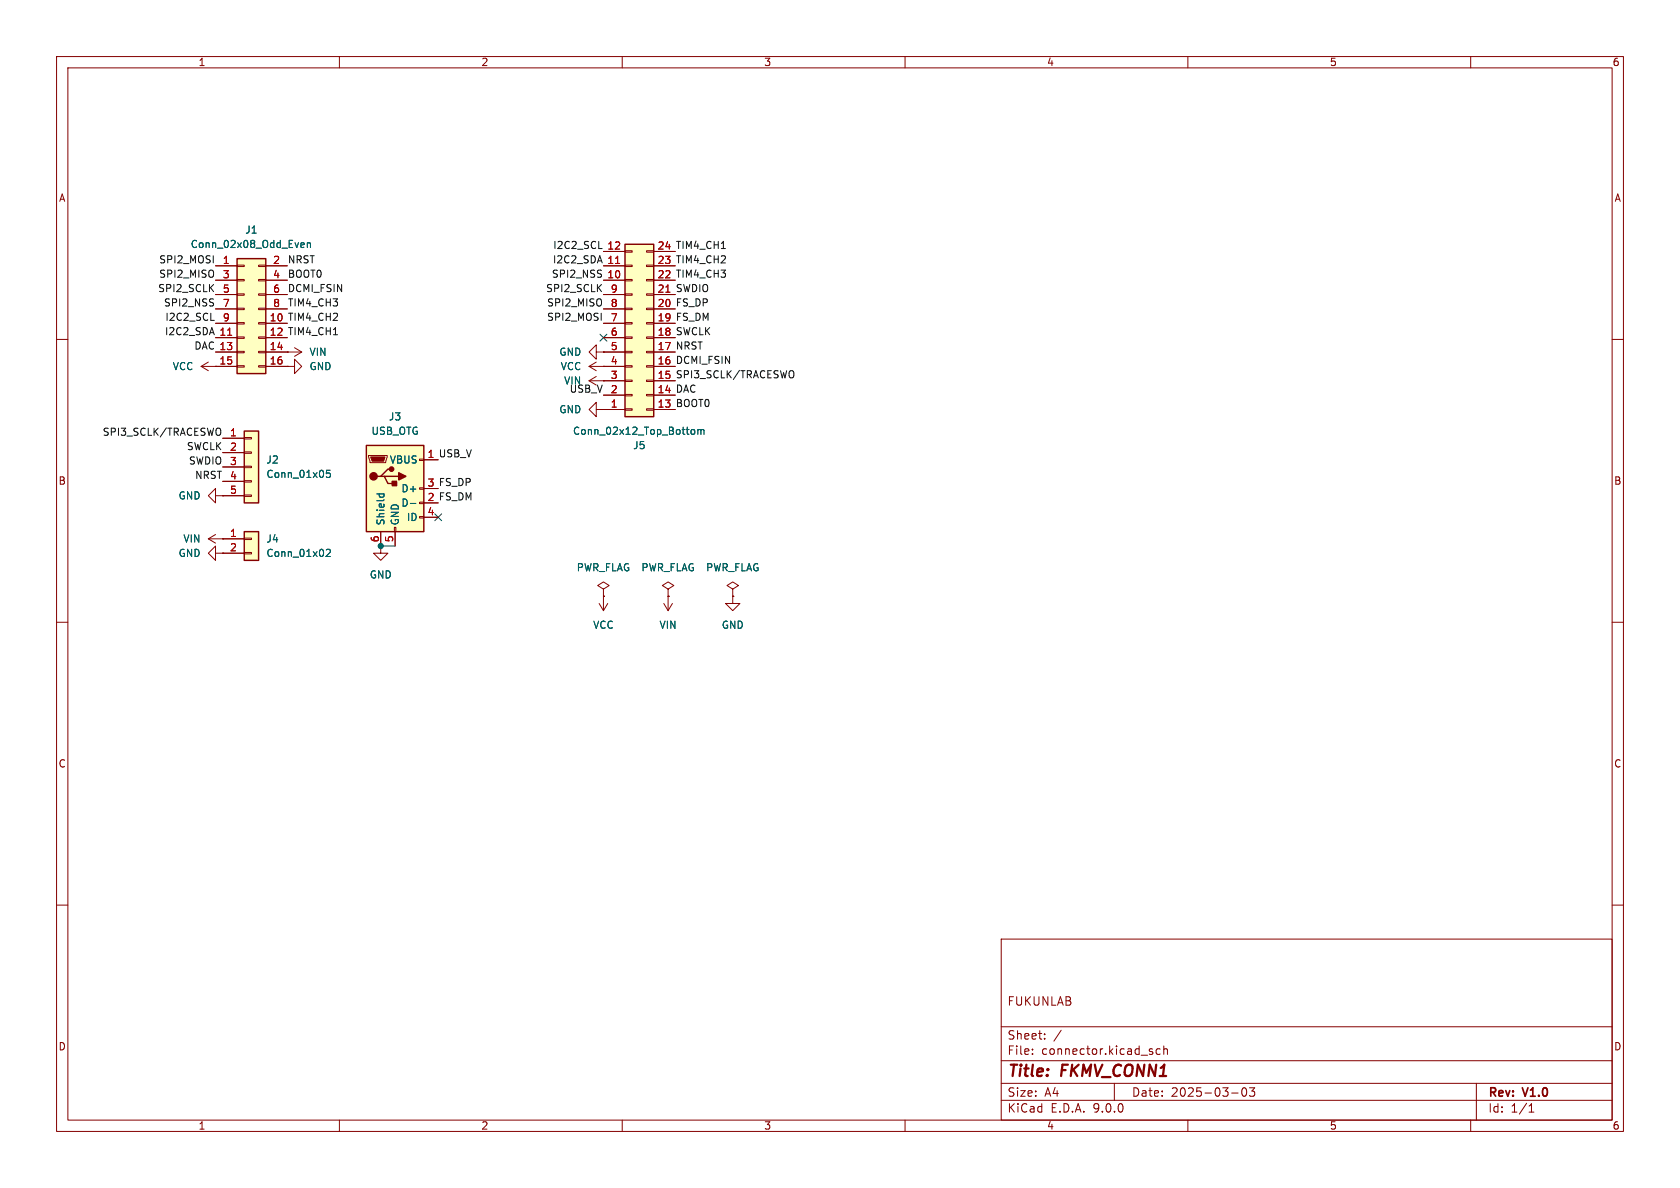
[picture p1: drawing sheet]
<svg xmlns="http://www.w3.org/2000/svg" width="297mm" height="210mm" viewBox="0 0 297 210" stroke-linecap="round" stroke-linejoin="round" font-family="sans-serif">
<g fill="none" stroke="#840000" stroke-width=".18">
<path d="M10 10h277v190h-277zM12 12h273v186h-273zM60 10v2M110 10v2M160 10v2M210 10v2M260 10v2M10 60h2M35.6 64.8l1.2 .7M35.6 64.8h2.5M36.8 64l-1.2 .8M38.1 64.8h.1"/>
<path d="M285 60h2M10 110h2M285 110h2M10 160h2M177 166h108v32h-108zM285 160h2M60 198v2M110 198v2M160 198v2M177 194.5h108M177 191.5h108M177 187.5h108"/>
<path d="M177 181.5h108M182.5 186.3v.1M182.5 185.5v.1M184.7 183.6v.1M184.7 182.8v.1M187.6 182.1l-1.3 2M197 191.5v3M203.6 185.9l.2 .2-.2 .3M203.6 185.4l.1 .1M205.1 185.5l-.4-.1-.3 .3v.4l.1 .2h.6M205.7 185.5l.3-.1 .3 .1 .1 .9M205.7 184.9v1.5"/>
<path d="M210 198v2M217.7 193.2h1.2M219.7 192.4l.2-.1a.81 .81 0 0 1 .6 .6 .81 .81 0 0 1-.3 .8l-.2 .1a.81 .81 0 0 1-.3-1.4zM220.9 192.3h.9l-.5 .6 .4 .1v.7l-.2 .1h-.4l-.2-.1M260 198v2M261 191.5v6.5M270.3 196.6h.9M270.3 195.5l.4-.4v1.5"/>
</g>
<path d="M43.2 94h2.5v5.1h-2.5z" fill="#ffffc2"/>
<path d="M43.2 94h2.5v5.1h-2.5z" fill="none" stroke="#840000" stroke-width=".25"/>
<path d="M36.8 95.3h6.4M36.8 95.3l1.3 .7M38.1 94.5l-1.3 .8M39.4 95.3h.1M39.4 97.8h3.8M43.2 95.1h1.2v.3h-1.2zM43.2 97.7h1.2v.2h-1.2z" fill="none" stroke="#840000" stroke-width=".18"/>
<path d="M57.7 97.2l.5-.1 .2 .4-.8 .9h.8" fill="none" stroke="#006464" stroke-width=".18"/>
<path d="M43.2 76.2h2.5v12.7h-2.5z" fill="#ffffc2"/>
<path d="M43.2 76.2h2.5v12.7h-2.5z" fill="none" stroke="#840000" stroke-width=".25"/>
<g fill="none" stroke="#840000" stroke-width=".18">
<path d="M39.4 77.5h3.8M43.2 77.3h1.2v.3h-1.2zM43.2 79.9h1.2v.2h-1.2zM50.8 64.8h1.3v-1.3l1.2 1.3-1.2 1.2v-1.2M50.8 64.8h.1M38.1 87.6v-1.2l-1.3 1.2 1.3 1.3v-1.3h1.3M38.1 97.8v-1.3l-1.3 1.3 1.3 1.3v-1.3h1.3M39.4 87.6h.1M39.4 97.8h.1M39.4 80h3.8M39.4 82.6h3.8M39.4 85.1h3.8"/>
<path d="M39.4 87.6h3.8M43.2 82.4h1.2v.3h-1.2zM43.2 85h1.2v.2h-1.2zM43.2 87.5h1.2v.3h-1.2zM106.7 104.1l1-.6-1-.6-1 .6 1 .6v1.3M106.7 105.4h.1"/>
</g>
<path d="M58.3 83.1h-.6v.6l.2-.1 .4 .1 .1 .2-.1 .4-.1 .1-.5-.1" fill="none" stroke="#006464" stroke-width=".18"/>
<path d="M41.9 45.7h5.1v20.3h-5.1z" fill="#ffffc2"/>
<path d="M41.9 45.7h5.1v20.3h-5.1z" fill="none" stroke="#840000" stroke-width=".25"/>
<g fill="none" stroke="#840000" stroke-width=".18">
<path d="M38.1 47h3.8M38.1 49.5h3.8M38.1 52.1h3.8M38.1 54.6h3.8M38.1 57.2h3.8M38.1 59.7h3.8M41.9 46.9h1.3v.2h-1.3zM41.9 49.4h1.3v.3h-1.3zM41.9 51.9h1.3v.3h-1.3zM41.9 54.5h1.3v.2h-1.3zM41.9 57h1.3v.3h-1.3zM41.9 59.6h1.3v.2h-1.3z"/>
<path d="M45.7 46.9h1.3v.2h-1.3zM45.7 49.4h1.3v.3h-1.3zM45.7 51.9h1.3v.3h-1.3zM45.7 54.5h1.3v.2h-1.3zM45.7 57h1.3v.3h-1.3zM45.7 59.6h1.3v.2h-1.3zM47 47h3.8M47 49.5h3.8M47 52.1h3.8M47 54.6h3.8M47 57.2h3.8M47 59.7h3.8"/>
<path d="M38.1 62.2h3.8M38.1 64.8h3.8M41.9 62.1h1.3v.3h-1.3zM41.9 64.6h1.3v.3h-1.3zM45.7 62.1h1.3v.3h-1.3zM45.7 64.6h1.3v.3h-1.3zM47 62.2h3.8M47 64.8h3.8M67.3 96.5v1.3h1.3l-1.3 1.3-1.3-1.3h1.3M67.3 96.5h.1"/>
</g>
<path d="M40.2 59.3h.8" fill="none" stroke="#a90000" stroke-width=".18"/>
<path d="M53.4 42.9l.3 .1 .1 .2-.6 .1M53.7 43.7l-.3 .1M54.3 43l.2-.1 .3 .1 .1 .8M54.3 42.9v.9" fill="none" stroke="#006464" stroke-width=".18"/>
<path d="M64.8 78.7h10.1v15.3h-10.1z" fill="#ffffc2"/>
<path d="M64.8 78.7h10.1v15.3h-10.1zM67.3 84.2h.6l.7 1.3h1.2M67.9 84.2h2.6M69.2 82.9h-.6l-1.3 1.3h-.6" fill="none" stroke="#840000" stroke-width=".25"/>
<g fill="none" stroke="#840000" stroke-width=".18">
<path d="M50.8 62.2h.1M50.8 62.2h2.5M52.1 61.5l1.2 .7M53.3 62.2l-1.2 .8M104.1 67.3l1.3 .8M104.1 67.3h2.6M105.4 72.4v-1.3l-1.3 1.3 1.3 1.3v-1.3h1.3M105.4 62.2v-1.2l-1.3 1.2 1.3 1.3v-1.3h1.3M105.4 66.5l-1.3 .8M106.7 72.4h.1M106.7 62.2h.1M106.7 67.3h.1"/>
<path d="M65.2 80.5h3.3v.3l-.3 1h-2.8zM67.3 94v2.5M69.7 93.2h.3v.8h-.3zM69.8 94v2.5M74.2 81.2h.7v.2h-.7zM74.2 86.2h.7v.3h-.7zM74.2 88.8h.7v.2h-.7zM74.2 91.3h.7v.3h-.7zM74.9 81.3h2.6M74.9 86.4h2.6M74.9 91.4h2.6M105.9 106.7l.8 1.3"/>
<path d="M106.7 105.4h.1M106.7 105.4v2.6M107.4 106.7l-.7 1.3M118.1 104.1l1-.6-1-.6-1 .6 1 .6v1.3M118.1 105.4h.1"/>
</g>
<path d="M65.5 80.8h2.6l-.3 .7h-2z" fill="#840000" stroke="#840000" stroke-width=".18"/>
<g fill="#840000" stroke="#840000" stroke-width=".25">
<path d="M69.3 85.1h.8v.8h-.8z"/>
<path d="M70.5 83.6l1.3 .6-1.3 .6z"/>
<circle cx="66" cy="84.2" r=".63"/>
<circle cx="69.2" cy="82.9" r=".38"/>
</g>
<path d="M66.6 87.3h1.3M67.1 87.3l-.1 .4M67.8 87.3l.1 .4M72.5 89h1" fill="none" stroke="#006464" stroke-width=".18"/>
<path d="M110.5 43.2h5.1v30.5h-5.1z" fill="#ffffc2"/>
<path d="M110.5 43.2h5.1v30.5h-5.1z" fill="none" stroke="#840000" stroke-width=".25"/>
<g fill="none" stroke="#840000" stroke-width=".18">
<path d="M38.1 59.7h3.8M38.1 57.2h3.8M38.1 54.6h3.8M38.1 52.1h3.8M38.1 49.5h3.8M38.1 47h3.8M47 59.7h3.8M47 57.2h3.8M47 54.6h3.8M47 52.1h3.8M47 49.5h3.8M47 47h3.8"/>
<path d="M106.7 59.7h3.8M106.7 57.2h3.8M106.7 54.6h3.8M106.7 52.1h3.8M106.7 49.5h3.8M106.7 47h3.8M106.7 44.5h3.8M110.5 59.6h1.3v.2h-1.3zM110.5 57h1.3v.3h-1.3zM110.5 54.5h1.3v.2h-1.3zM110.5 51.9h1.3v.3h-1.3zM110.5 49.4h1.3v.3h-1.3z"/>
<path d="M110.5 46.9h1.3v.2h-1.3zM110.5 44.3h1.3v.3h-1.3zM114.3 59.6h1.3v.2h-1.3zM114.3 57h1.3v.3h-1.3zM114.3 54.5h1.3v.2h-1.3zM114.3 51.9h1.3v.3h-1.3zM114.3 49.4h1.3v.3h-1.3zM114.3 46.9h1.3v.2h-1.3zM114.3 44.3h1.3v.3h-1.3zM115.6 59.7h3.8M115.6 57.2h3.8M115.6 54.6h3.8"/>
<path d="M115.6 52.1h3.8M115.6 49.5h3.8M115.6 47h3.8M115.6 44.5h3.8M38.1 64.8h.1M38.1 64.8h3.8M38.1 62.2h3.8M39.4 77.5h3.8M47 64.8h3.8M47 62.2h3.8M50.8 64.8h.1M50.8 62.2h.1"/>
<path d="M104.1 64.8h6.4M104.1 64.8l1.3 .7M105.4 64l-1.3 .8M106.7 64.8h.1M106.7 62.2h.1M106.7 67.3h.1M106.7 72.4h.1M106.7 72.4h3.8M106.7 69.9h3.8M106.7 67.3h3.8M106.7 62.2h3.8M110.5 72.3h1.3v.2h-1.3z"/>
<path d="M110.5 69.7h1.3v.3h-1.3zM110.5 67.2h1.3v.2h-1.3zM110.5 64.6h1.3v.3h-1.3zM110.5 62.1h1.3v.3h-1.3zM114.3 72.3h1.3v.2h-1.3zM114.3 69.7h1.3v.3h-1.3zM114.3 67.2h1.3v.2h-1.3zM114.3 64.6h1.3v.3h-1.3zM114.3 62.1h1.3v.3h-1.3zM115.6 72.4h3.8M115.6 69.9h3.8M115.6 67.3h3.8"/>
<path d="M115.6 64.8h3.8M115.6 62.2h3.8M39.4 95.3h.1M39.4 87.6h.1M39.4 97.8h.1M39.4 95.3h3.8M39.4 97.8h3.8M39.4 80h3.8M39.4 82.6h3.8M39.4 85.1h3.8M39.4 87.6h3.8M67.3 96.5h.1"/>
<path d="M67.3 94v2.5M69.8 94v2.5M74.9 81.3h2.6M74.9 86.4h2.6M74.9 91.4h2.6M106.7 105.4h.1M117.3 106.7l.8 1.3M118.1 105.4h.1M118.1 105.4v2.6M118.9 106.7l-.8 1.3M129.5 105.4v1.3h1.3l-1.3 1.3-1.2-1.3h1.2M129.5 105.4h.1"/>
<path d="M129.5 104.1l1.1-.6-1.1-.6-1 .6 1 .6v1.3"/>
</g>
<path d="M40.2 59.3h.8M108.8 46.6h.8M117.7 51.7h.7" fill="none" stroke="#a90000" stroke-width=".18"/>
<g fill="none" stroke="#006464" stroke-width=".18">
<path d="M53.4 42.9l.3 .1 .1 .2-.6 .1M53.7 43.7l-.3 .1M54.3 43l.2-.1 .3 .1 .1 .8M54.3 42.9v.9M122.3 76l.3-.1 .2 .3-.1 .5h-.4M123.4 76.1l.3-.2 .2 .2M123.4 75.9v.9M123.9 76.1l.2-.2 .3 .1 .1 .8M123.9 76.1v.7M57.7 97.2l.5-.1 .2 .4-.8 .9h.8M58.3 83.1h-.6v.6l.2-.1 .4 .1 .1 .2-.1 .4-.1 .1-.5-.1M66.6 87.3h1.3"/>
<path d="M67.1 87.3l-.1 .4M67.8 87.3l.1 .4M72.5 89h1"/>
</g>
<path d="M37.3 56.6h.6M58.9 59.2h.8M105.9 43.9h.6M127.5 43.9h.7M38.7 75.7h.1a.81 .81 0 0 1-.1 1.3M140 65.5l.2 .1a.81 .81 0 0 1-.2 1.2" fill="none" stroke="#0f0f0f" stroke-width=".18"/>
<path d="M67.3 96.5h2.5" fill="none" stroke="#009600" stroke-width=".18"/>
<path d="M106.1 59.1l1.2 1.2M107.3 59.1l-1.2 1.2M76.9 90.8l1.2 1.2M78.1 90.8l-1.2 1.2" fill="none" stroke="#000084" stroke-width=".18"/>
<circle cx="67.3" cy="96.5" r=".46" fill="#009600" stroke="#009600" stroke-width=".18"/>
<g font-size="2.8" fill="#840000">
<text x="178" y="190.9">Title:</text>
<text x="187.7" y="190.9">FKMV_CONN1</text>
</g>
<g font-size="2.1" fill="#840000">
<text x="178" y="178">FUKUNLAB</text>
<text x="178" y="184">Sheet:</text>
<text x="178" y="186.7">File:</text>
<text x="184.1" y="186.7">connector.kicad_sch</text>
<text x="178" y="196.9">KiCad</text>
<text x="178" y="194.1">Size:</text>
<text x="184.7" y="194.1">A4</text>
<text x="185.7" y="196.9">E.D.A.</text>
<text x="193.3" y="196.9">9.0.0</text>
<text x="200" y="194.1">Date:</text>
<text x="207" y="194.1">2025-03-03</text>
<text x="263" y="194.3">Rev:</text>
<text x="263" y="196.9">Id:</text>
<text x="267.1" y="196.9">1/1</text>
<text x="269.4" y="194.3">V1.0</text>
</g>
<g font-size="1.8" fill="#840000">
<text x="35" y="11.9">1</text>
<text x="85" y="11.9">2</text>
<text x="135" y="11.9">3</text>
<text x="185" y="11.9">4</text>
<text x="235" y="11.9">5</text>
<text x="285" y="11.9">6</text>
<text x="10.3" y="35.9">A</text>
<text x="285.3" y="35.9">A</text>
<text x="10.3" y="85.9">B</text>
<text x="75.5" y="88.6">2 FS_DM</text>
<text x="285.3" y="85.9">B</text>
<text x="10.3" y="135.9">C</text>
<text x="285.3" y="135.9">C</text>
<text x="10.3" y="185.9">D</text>
<text x="285.3" y="185.9">D</text>
<text x="35" y="199.9">1</text>
<text x="85" y="199.9">2</text>
<text x="135" y="199.9">3</text>
<text x="185" y="199.9">4</text>
<text x="235" y="199.9">5</text>
<text x="285" y="199.9">6</text>
</g>
<g font-size="1.8" fill="#006464">
<text x="43.3" y="41.5">J1</text>
<text x="33.6" y="44">Conn_02x08_Odd_Even</text>
<text x="30.4" y="65.6">VCC</text>
<text x="54.6" y="65.6">GND</text>
<text x="54.6" y="63.1">VIN</text>
<text x="98.8" y="63.1">GND</text>
<text x="99" y="65.6">VCC</text>
<text x="99.6" y="68.2">VIN</text>
<text x="65.6" y="77.1">USB_OTG</text>
<text x="68.7" y="74.5">J3</text>
<text x="98.8" y="73.3">GND</text>
<text x="101.2" y="77.1">Conn_02x12_Top_Bottom</text>
<text x="47" y="82.1">J2</text>
<text x="68.8" y="82.1">VBUS</text>
<text x="111.8" y="79.6">J5</text>
<text x="31.5" y="88.5">GND</text>
<text x="47" y="84.7">Conn_01x05</text>
<text x="70.9" y="87.2">D+</text>
<text x="70.9" y="89.8">D-</text>
<text x="68.2" y="93" transform="rotate(-90 68.2 93)">Shield</text>
<text x="70.7" y="93" transform="rotate(-90 70.7 93)">GND</text>
<text x="71.8" y="92.3">ID</text>
<text x="31.5" y="98.7">GND</text>
<text x="32.3" y="96.1">VIN</text>
<text x="47" y="96.1">J4</text>
<text x="47" y="98.7">Conn_01x02</text>
<text x="101.9" y="101.2">PWR_FLAG</text>
<text x="113.3" y="101.2">PWR_FLAG</text>
<text x="124.7" y="101.2">PWR_FLAG</text>
<text x="65.3" y="102.5">GND</text>
<text x="104.8" y="111.4">VCC</text>
<text x="116.5" y="111.4">VIN</text>
<text x="127.5" y="111.4">GND</text>
</g>
<g font-size="1.8" fill="#0f0f0f">
<text x="28" y="46.6">SPI2_MOSI</text>
<text x="50.8" y="46.6">NRST</text>
<text x="97.6" y="46.6">I2C2_SDA</text>
<text x="97.7" y="44.1">I2C2_SCL</text>
<text x="119.4" y="44.1">TIM4_CH1</text>
<text x="119.4" y="46.6">TIM4_CH2</text>
<text x="27.9" y="51.7">SPI2_SCLK</text>
<text x="28" y="49.2">SPI2_MISO</text>
<text x="50.8" y="51.7">DCMI_FSIN</text>
<text x="50.8" y="49.2">BOOT0</text>
<text x="96.4" y="51.7">SPI2_SCLK</text>
<text x="97.5" y="49.2">SPI2_NSS</text>
<text x="119.4" y="51.7">SWDIO</text>
<text x="119.4" y="49.2">TIM4_CH3</text>
<text x="28.9" y="54.3">SPI2_NSS</text>
<text x="29.1" y="59.3">I2C2_SDA</text>
<text x="29.1" y="56.8">I2C2_SCL</text>
<text x="50.8" y="54.3">TIM4_CH3</text>
<text x="50.8" y="59.3">TIM4_CH1</text>
<text x="50.8" y="56.8">TIM4_CH2</text>
<text x="96.6" y="56.8">SPI2_MOSI</text>
<text x="96.6" y="54.3">SPI2_MISO</text>
<text x="119.4" y="59.3">SWCLK</text>
<text x="119.4" y="54.3">FS_DP</text>
<text x="119.4" y="56.8">FS_DM</text>
<text x="34.3" y="61.9">DAC 13</text>
<text x="119.4" y="64.4">DCMI_FSIN</text>
<text x="119.4" y="61.9">NRST</text>
<text x="100.6" y="69.5">USB_V</text>
<text x="119.4" y="67">SPI3_SCLK/TRACESWO</text>
<text x="119.4" y="69.5">DAC</text>
<text x="18.1" y="77.1">SPI3_SCLK/TRACESWO</text>
<text x="119.4" y="72">BOOT0</text>
<text x="32.9" y="79.7">SWCLK</text>
<text x="33.3" y="82.2">SWDIO</text>
<text x="75.5" y="81">1 USB_V</text>
<text x="34.4" y="84.7">NRST</text>
<text x="75.5" y="86.1">3 FS_DP</text>
</g>
<g font-size="1.8" fill="#a90000">
<text x="39.3" y="46.7">1</text>
<text x="48.2" y="46.7">2</text>
<text x="107.3" y="46.7">11</text>
<text x="107.3" y="44.2">12</text>
<text x="116.2" y="46.7">23</text>
<text x="116.2" y="44.2">24</text>
<text x="39.3" y="49.3">3</text>
<text x="39.3" y="51.8">5</text>
<text x="48.2" y="49.3">4</text>
<text x="48.2" y="51.8">6</text>
<text x="107.3" y="49.3">10</text>
<text x="107.9" y="51.8">9</text>
<text x="116.2" y="51.8">21</text>
<text x="116.2" y="49.3">22</text>
<text x="38.7" y="59.4">11</text>
<text x="39.3" y="54.4">7</text>
<text x="39.3" y="56.9">9</text>
<text x="47.6" y="56.9">10</text>
<text x="47.6" y="59.4">12</text>
<text x="48.2" y="54.4">8</text>
<text x="107.9" y="59.4">6</text>
<text x="107.9" y="56.9">7</text>
<text x="107.9" y="54.4">8</text>
<text x="116.2" y="59.4">18</text>
<text x="116.2" y="56.9">19</text>
<text x="116.2" y="54.4">20</text>
<text x="38.7" y="64.5">15</text>
<text x="38.7" y="62">13</text>
<text x="47.6" y="62">14</text>
<text x="47.6" y="64.5">16</text>
<text x="107.9" y="64.5">4</text>
<text x="107.9" y="62">5</text>
<text x="116.2" y="64.5">16</text>
<text x="116.2" y="62">17</text>
<text x="107.9" y="69.6">2</text>
<text x="107.9" y="67.1">3</text>
<text x="116.2" y="69.6">14</text>
<text x="116.2" y="67.1">15</text>
<text x="40.6" y="77.2">1</text>
<text x="107.9" y="72.1">1</text>
<text x="116.2" y="72.1">13</text>
<text x="40.6" y="79.8">2</text>
<text x="40.6" y="82.3">3</text>
<text x="75.5" y="81">1</text>
<text x="40.6" y="84.8">4</text>
<text x="40.6" y="87.4">5</text>
<text x="75.5" y="86.1">3</text>
<text x="75.5" y="88.6">2</text>
<text x="40.6" y="95">1</text>
<text x="67.1" y="96" transform="rotate(-90 67.1 96)">6</text>
<text x="69.6" y="96" transform="rotate(-90 69.6 96)">5</text>
<text x="75.5" y="91.2">4</text>
<text x="40.6" y="97.5">2</text>
</g>
</svg>
